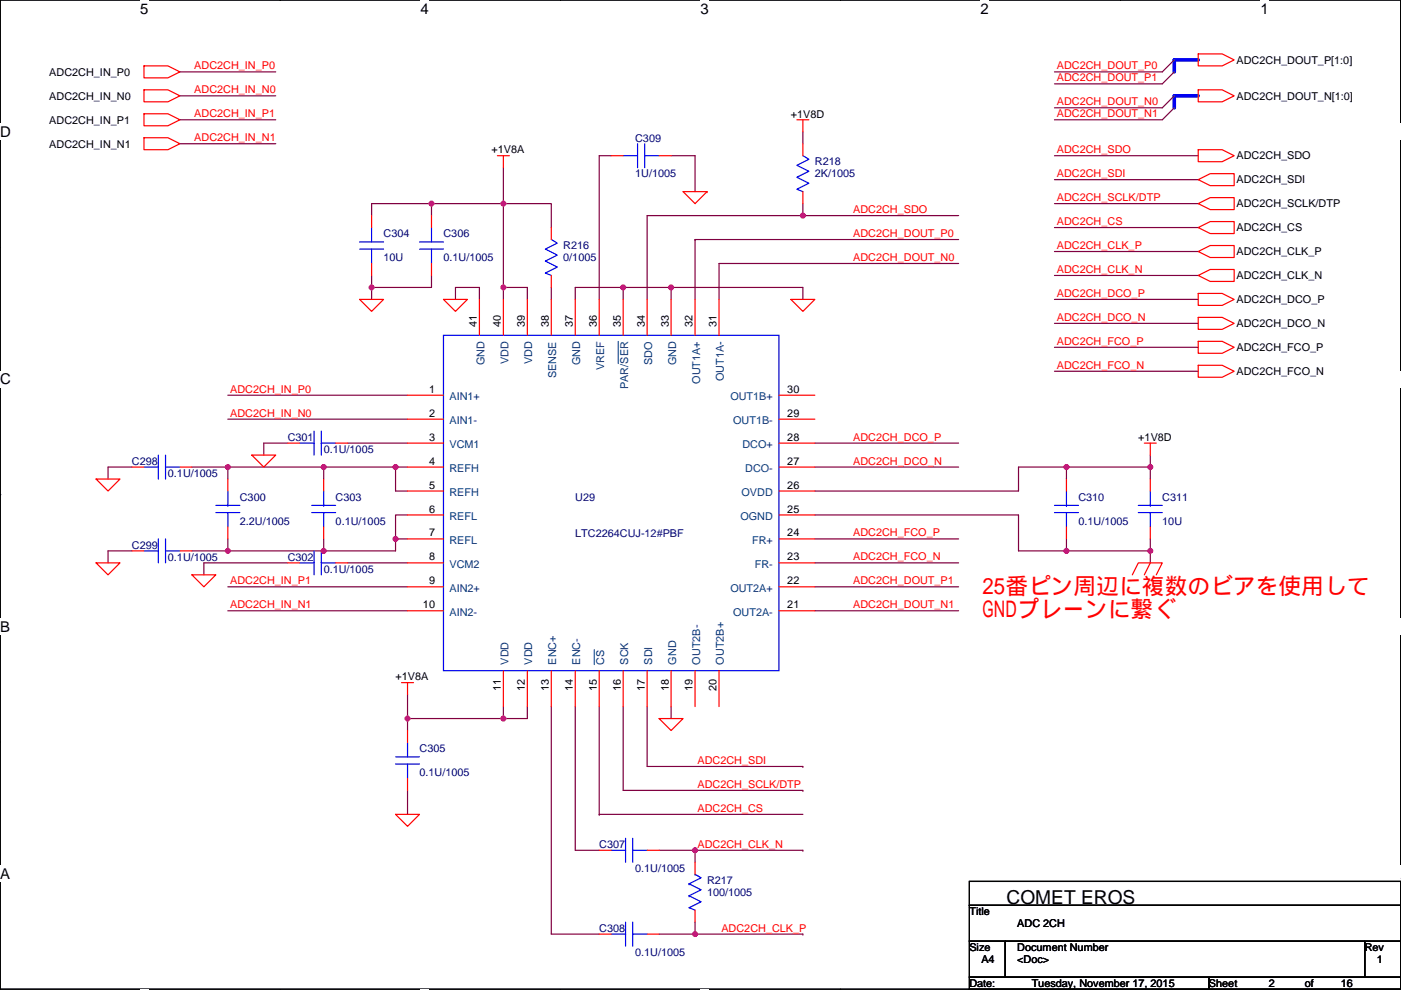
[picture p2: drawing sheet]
<svg xmlns="http://www.w3.org/2000/svg" width="297mm" height="210mm" viewBox="0 0 297 210" stroke-linecap="round" stroke-linejoin="round" font-family="sans-serif">
<path d="M0 0h297v209.8h-297z" fill="none" stroke="#000" stroke-width=".25"/>
<g fill="#fff">
<path d="M29.7 0h1.8v3.5h-1.8z"/>
<path d="M29.7 209.8l1.8 .1z"/>
</g>
<path d="M59.4 0h.1M59.4 209.8h.1" fill="none" stroke="#000" stroke-width=".25"/>
<g fill="#fff">
<path d="M89.1 0h1.8v3.5h-1.8z"/>
<path d="M89.1 209.8l1.8 .1z"/>
</g>
<path d="M118.8 0h.1M118.8 209.8h.1" fill="none" stroke="#000" stroke-width=".25"/>
<g fill="#fff">
<path d="M148.5 0h1.8v3.5h-1.8z"/>
<path d="M148.5 209.8l1.8 .1z"/>
</g>
<path d="M178.2 0h.1M178.2 209.8h.1" fill="none" stroke="#000" stroke-width=".25"/>
<g fill="#fff">
<path d="M207.9 0h1.8v3.5h-1.8z"/>
<path d="M207.9 209.8l1.8 .1z"/>
</g>
<path d="M237.6 0h.1M237.6 209.8h.1" fill="none" stroke="#000" stroke-width=".25"/>
<g fill="#fff">
<path d="M267.3 0h1.7v3.5h-1.7z"/>
<path d="M267.3 209.8l1.7 .1z"/>
<path d="M0 26.2h2.3v3.6h-2.3z"/>
<path d="M297 26.2v3.6z"/>
<path d="M0 78.7h2.3v3.5h-2.3z"/>
<path d="M297 78.7v3.5z"/>
</g>
<path d="M0 52.5h.1M297 52.5h.1" fill="none" stroke="#000" stroke-width=".25"/>
<g fill="#fff">
<path d="M0 131.1h2.2v3.6h-2.2z"/>
<path d="M297 131.1v3.6z"/>
</g>
<path d="M0 104.9h.1M297 104.9h.1" fill="none" stroke="#000" stroke-width=".25"/>
<path d="M0 104.9h.1M297 104.9h.1" fill="none" stroke="#000" stroke-width=".21"/>
<g fill="#fff">
<path d="M0 183.6h2.2v3.5h-2.2z"/>
<path d="M297 183.6v3.5z"/>
</g>
<path d="M0 157.4h.1M297 157.4h.1M205.5 187h91.5v5h-91.5zM205.5 192h91.5v7.7h-91.5zM205.5 199.7h7.7v7.6h-7.7zM213.2 199.7h76.2v7.6h-76.2zM289.4 199.7h7.6v7.6h-7.6zM205.5 207.3h50.8v2.5h-50.8zM256.3 207.3h40.7v2.5h-40.7z" fill="none" stroke="#000" stroke-width=".25"/>
<g fill="none" stroke="#800040" stroke-width=".25">
<path d="M38.1 15.2h20.4M249 12.7l-2.6 2.5h-22.8M249 15.2l-2.6 2.6h-22.8M38.1 20.3h20.4M38.1 30.5h20.4M38.1 25.4h20.4M106.7 35.6v7.6M129.6 33h-2.6v30.5M142.3 33h5.1v7.6M170.2 27.9v2.6M223.6 33h30.4M223.6 38.1h30.4"/>
<path d="M249 20.3l-2.6 2.6h-22.8M249 22.9l-2.6 2.5h-22.8M91.5 58.4v2.6h-12.7v-2.6M91.5 43.2h-12.7v2.5M91.5 43.2v2.5M91.5 43.2h15.2M106.7 43.2h10.2v5.1M106.7 43.2v17.8M147.4 50.8v12.7M147.4 50.8h.1M147.4 50.8h55.8M170.2 45.7h-33v17.8"/>
<path d="M170.2 45.7h.1M170.2 43.2v2.5h33M203.2 55.9h-50.8v7.6M223.6 43.2h30.4M223.6 48.3h30.4M223.6 58.4h30.4M223.6 53.3h30.4M78.8 61v2.5M96.6 63.5v-2.5h5v2.5M106.7 61h5.1v2.5M106.7 61v2.5M116.9 61v2.5"/>
<path d="M132.1 61h10.2M132.1 61h-10.1v2.5M132.1 61v2.5M142.3 61v2.5M142.3 61h27.9v2.5M142.3 61h.1M223.6 63.5h30.4M223.6 68.6h30.4M223.6 73.7h30.4M223.6 78.7h30.4M28 99.1h-5.1v2.5M40.7 99.1h7.6"/>
<path d="M48.3 83.8h38.1M48.3 88.9h38.1M48.3 99.1h20.3v2.5M48.3 99.1v2.5M61 94h-5.1v2.5M68.6 99.1h15.3M73.7 94h12.7M83.9 99.1h2.5M83.9 99.1v5h2.5M172.8 94h30.4M172.8 99.1h30.4M226.1 99.1v2.5"/>
<path d="M226.1 99.1h17.8M226.1 99.1h-10.2v5h-43.1M243.9 96.5v2.6M243.9 99.1v2.5M28 116.8h-5.1v2.6M40.7 116.8h7.6M48.3 114.3v2.5M48.3 116.8h20.3M61 119.4h-17.8v2.5M68.6 114.3v2.5M73.7 119.4h12.7M83.9 114.3h2.5"/>
<path d="M83.9 114.3v2.5h-15.3M86.4 109.2h-2.5v5.1M172.8 114.3h30.4M172.8 119.4h30.4M172.8 109.2h43.1v7.6h10.2M226.1 114.3v2.5M226.1 116.8h17.8M243.9 114.3v2.5M243.9 116.8v2.6M48.3 124.5h38.1M48.3 129.5h38.1M172.8 124.5h30.4"/>
<path d="M172.8 129.5h30.4M86.4 152.4h20.3M86.4 147.3v5.1M86.4 152.4v2.5M106.7 149.9v2.5M111.8 149.9v2.5h-5.1M116.9 149.9v48.2h10.1M122 149.9v30.4h5M127 149.9v22.8M132.1 149.9v17.7h38.1M137.2 149.9v12.7h33M142.3 149.9v2.5"/>
<path d="M86.4 167.6v5.1M127 172.7h43.2M127 172.7h.1M170.2 167.6h.1M170.2 162.6h.1M139.7 198.1h7.7M139.7 180.3h7.7M147.4 180.3v2.6M147.4 195.6v2.5M147.4 180.3h22.8M147.4 198.1h22.8M170.2 180.3h.1"/>
<path d="M170.2 198.1h.1"/>
</g>
<g fill="#f0f" stroke="#f0f" stroke-width=".25">
<circle cx="83.9" cy="99.1" r=".51"/>
<circle cx="68.6" cy="99.1" r=".51"/>
<circle cx="68.6" cy="116.8" r=".51"/>
<circle cx="48.3" cy="99.1" r=".51"/>
<circle cx="48.3" cy="116.8" r=".51"/>
<circle cx="226.1" cy="99.1" r=".51"/>
<circle cx="226.1" cy="116.8" r=".51"/>
<circle cx="243.9" cy="99.1" r=".51"/>
<circle cx="86.4" cy="152.4" r=".51"/>
<circle cx="106.7" cy="152.4" r=".51"/>
<circle cx="170.2" cy="45.7" r=".51"/>
<circle cx="132.1" cy="61" r=".51"/>
<circle cx="142.3" cy="61" r=".51"/>
<circle cx="78.8" cy="61" r=".51"/>
<circle cx="91.5" cy="43.2" r=".51"/>
<circle cx="106.7" cy="61" r=".51"/>
<circle cx="106.7" cy="43.2" r=".51"/>
<circle cx="147.4" cy="180.3" r=".51"/>
<circle cx="147.4" cy="198.1" r=".51"/>
<circle cx="243.9" cy="116.8" r=".51"/>
<circle cx="83.9" cy="114.3" r=".51"/>
</g>
<path d="M254 12.7h-5v2.5M254 20.3h-5v2.6" fill="none" stroke="#00f" stroke-width=".76"/>
<g fill="none" stroke="#f00" stroke-width=".25">
<path d="M30.5 14h5.1l2.5 1.2-2.5 1.3h-5.1zM30.5 19.1h5.1l2.5 1.2-2.5 1.3h-5.1zM254 11.4h5.1l2.6 1.3-2.6 1.3h-5.1zM254 19.1h5.1l2.6 1.2-2.6 1.3h-5.1zM30.5 24.1h5.1l2.5 1.3-2.5 1.3h-5.1zM30.5 29.2h5.1l2.5 1.3-2.5 1.3h-5.1zM105.5 33h2.5M106.7 33v2.6M129.6 33h2.5M139.7 33h2.6M169 25.4h2.5M170.2 25.4v2.5"/>
<path d="M170.2 30.5v2.5M254 31.8h5.1l2.6 1.2-2.6 1.3h-5.1zM254 38.1l2.6-1.3h5.1v2.6h-5.1zM78.8 45.7v2.6M78.8 55.9v2.5M91.5 45.7v2.6M91.5 55.9v2.5M116.9 58.4v2.6M116.9 48.3v2.5M144.8 40.6h5.1l-2.5 2.6zM149.9 40.6h.1M170.2 40.6v2.6"/>
<path d="M254 58.4l2.6-1.2h5.1v2.5h-5.1zM254 53.3l2.6-1.2h5.1v2.5h-5.1zM254 43.2l2.6-1.3h5.1v2.6h-5.1zM254 48.3l2.6-1.3h5.1v2.5h-5.1zM76.2 63.5h5.1l-2.5 2.5zM94 63.5h5.1l-2.5 2.5zM101.6 63.5v7.6M106.7 63.5v7.6M111.8 63.5v7.6M116.9 63.5v7.6M122 63.5v7.6M127 63.5v7.6"/>
<path d="M132.1 63.5v7.6M137.2 63.5v7.6M142.3 63.5v7.6M147.4 63.5v7.6M152.4 63.5v7.6M167.7 63.5h5.1l-2.6 2.5zM254 62.2h5.1l2.6 1.3-2.6 1.3h-5.1zM254 67.3h5.1l2.6 1.3-2.6 1.3h-5.1zM254 72.4h5.1l2.6 1.3-2.6 1.2h-5.1zM254 77.5h5.1l2.6 1.2-2.6 1.3h-5.1zM28 99.1h2.5M38.1 99.1h2.6"/>
<path d="M53.4 96.5h5.1l-2.6 2.6zM61 94h2.5M71.2 94h2.5M86.4 83.8h7.6M86.4 88.9h7.6M86.4 94h7.6M86.4 99.1h7.6M165.1 99.1h7.7M165.1 94h7.7M165.1 88.9h7.7M165.1 83.8h7.7M242.6 94h2.6"/>
<path d="M243.9 94v2.5M20.4 101.6h5l-2.5 2.5zM20.4 119.4h5l-2.5 2.5zM28 116.8h2.5M38.1 116.8h2.6M48.3 101.6v2.5M48.3 111.8v2.5M61 119.4h2.5M68.6 101.6v2.5M68.6 111.8v2.5M71.2 119.4h2.5M86.4 104.1h7.6"/>
<path d="M86.4 109.2h7.6M86.4 114.3h7.6M86.4 119.4h7.6M165.1 119.4h7.7M165.1 114.3h7.7M165.1 109.2h7.7M165.1 104.1h7.7M226.1 101.6v2.5M226.1 111.8v2.5M243.9 101.6v2.5M243.9 111.8v2.5M243.9 119.4l-1.3 2.5"/>
<path d="M40.7 121.9h5.1l-2.6 2.6zM86.4 124.5h7.6M86.4 129.5h7.6M165.1 129.5h7.7M165.1 124.5h7.7M240.1 121.9l1.2-2.5h5.1l-1.2 2.5M85.1 144.8h2.6M86.4 144.8v2.5M86.4 154.9v2.6M106.7 142.2v7.7M111.8 142.2v7.7M116.9 142.2v7.7"/>
<path d="M122 142.2v7.7M127 142.2v7.7M132.1 142.2v7.7M137.2 142.2v7.7M139.7 152.4h5.1l-2.5 2.5zM142.3 142.2v7.7M147.4 142.2v7.7M152.4 142.2v7.7M83.9 172.7h5l-2.5 2.6zM86.4 165.1v2.5M127 198.1h2.6M127 180.3h2.6"/>
<path d="M137.2 198.1h2.5M137.2 180.3h2.5M147.4 193v2.6M147.4 182.9v2.5"/>
</g>
<g fill="none" stroke="#00f" stroke-width=".25">
<path d="M132.1 33h3.1M135.2 30.5v5.1M136.7 30.5v5.1M136.7 33h3M170.2 33l1.3 .8-2.5 1.3 2.5 1.2-2.5 1.3 2.5 1.3-2.5 1.2 1.2 .5M76.2 51.3h5.1M76.2 52.8h5.1M78.8 52.8v3.1M78.8 48.3v3M88.9 51.3h5.1M88.9 52.8h5.1M91.5 52.8v3.1"/>
<path d="M91.5 48.3v3M116.9 50.8l1.3 .8-2.6 1.2 2.6 1.3-2.6 1.3 2.6 1.2-2.6 1.3 1.3 .5M94 71.1h71.1v71.1h-71.1zM30.5 99.1h3.1M33.6 96.5v5.1M35.1 99.1h3M35.1 96.5v5.1M63.5 94h3.1M66.6 91.4v5.1M68.1 94h3.1M68.1 91.4v5.1M30.5 116.8h3.1"/>
<path d="M33.6 114.3v5.1M35.1 116.8h3M35.1 114.3v5.1M45.8 107.2h5M45.8 108.7h5M48.3 108.7v3.1M48.3 107.2h.1M48.3 104.1v3.1M63.5 119.4h3.1M66.1 107.2h5.1M66.1 108.7h5.1M66.6 116.8v5.1"/>
<path d="M68.1 119.4h3.1M68.1 116.8v5.1M68.6 108.7v3.1M68.6 107.2h.1M68.6 104.1v3.1M223.6 107.2h5M223.6 108.7h5M226.1 108.7v3.1M226.1 107.2h.1M226.1 104.1v3.1M241.3 107.2h5.1M241.3 108.7h5.1"/>
<path d="M243.9 108.7v3.1M243.9 107.2h.1M243.9 104.1v3.1M86.4 157.5v3M83.9 160.5h5M83.9 162.1h5M86.4 162.1v3M132.6 177.8v5.1M134.2 177.8v5.1M129.6 198.1h3M129.6 180.3h3M132.6 195.6v5.1"/>
<path d="M134.2 195.6v5.1M134.2 198.1h3M134.2 180.3h3M146.1 190l2.5 1.3-2.5 1.2 1.3 .5M146.1 190h.1M146.1 187.5l2.5 1.2-2.5 1.3M146.1 187.5h.1M147.4 185.4l1.2 .8-2.5 1.3M147.4 185.4h.1"/>
</g>
<path d="M131.1 72.4v4.7M126 137.8v3.2" fill="none" stroke="#004080" stroke-width=".21"/>
<g font-size="4.8" fill="#f00">
<text x="208.3" y="126.1">25番ピン周辺に複数のビアを使用して</text>
<text x="208.3" y="130.9">GNDプレーンに繋ぐ</text>
</g>
<text font-size="4.1" x="213.4" y="191.6">COMET EROS</text>
<g font-size="3.2">
<text x="29.7" y="2.9">5</text>
<text x="89.1" y="2.9">4</text>
<text x="148.5" y="2.9">3</text>
<text x="207.9" y="2.9">2</text>
<text x="267.3" y="2.9">1</text>
<text x="0" y="29.1">D</text>
<text x="0" y="81.5">C</text>
<text x="0" y="134">B</text>
<text x="0" y="186.4">A</text>
<text x="297" y="186.4">A</text>
</g>
<g font-size="2.3">
<text x="10.5" y="16">ADC2CH_IN_P0</text>
<text x="262.2" y="13.5">ADC2CH_DOUT_P[1:0]</text>
<text x="10.5" y="21.1">ADC2CH_IN_N0</text>
<text x="262.2" y="21.1">ADC2CH_DOUT_N[1:0]</text>
<text x="10.5" y="26.2">ADC2CH_IN_P1</text>
<text x="167.7" y="24.9">+1V8D</text>
<text x="10.5" y="31.3">ADC2CH_IN_N1</text>
<text x="104.2" y="32.6">+1V8A</text>
<text x="262.2" y="33.8">ADC2CH_SDO</text>
<text x="262.2" y="38.9">ADC2CH_SDI</text>
<text x="262.2" y="44">ADC2CH_SCLK/DTP</text>
<text x="262.2" y="49.1">ADC2CH_CS</text>
<text x="262.2" y="59.2">ADC2CH_CLK_N</text>
<text x="262.2" y="54.1">ADC2CH_CLK_P</text>
<text x="262.2" y="64.3">ADC2CH_DCO_P</text>
<text x="101.1" y="69.3" transform="rotate(-90 101.1 69.3)">41</text>
<text x="106.2" y="69.3" transform="rotate(-90 106.2 69.3)">40</text>
<text x="111.3" y="69.3" transform="rotate(-90 111.3 69.3)">39</text>
<text x="116.4" y="69.3" transform="rotate(-90 116.4 69.3)">38</text>
<text x="121.5" y="69.3" transform="rotate(-90 121.5 69.3)">37</text>
<text x="126.5" y="69.3" transform="rotate(-90 126.5 69.3)">36</text>
<text x="131.6" y="69.3" transform="rotate(-90 131.6 69.3)">35</text>
<text x="136.7" y="69.3" transform="rotate(-90 136.7 69.3)">34</text>
<text x="141.8" y="69.3" transform="rotate(-90 141.8 69.3)">33</text>
<text x="146.9" y="69.3" transform="rotate(-90 146.9 69.3)">32</text>
<text x="151.9" y="69.3" transform="rotate(-90 151.9 69.3)">31</text>
<text x="262.2" y="69.4">ADC2CH_DCO_N</text>
<text x="262.2" y="74.5">ADC2CH_FCO_P</text>
<text x="91" y="83.3">1</text>
<text x="166.9" y="83.3">30</text>
<text x="262.2" y="79.5">ADC2CH_FCO_N</text>
<text x="91" y="88.4">2</text>
<text x="166.9" y="88.4">29</text>
<text x="91" y="93.5">3</text>
<text x="166.9" y="93.5">28</text>
<text x="241.3" y="93.5">+1V8D</text>
<text x="91" y="98.6">4</text>
<text x="166.9" y="98.6">27</text>
<text x="91" y="103.6">5</text>
<text x="166.9" y="103.6">26</text>
<text x="91" y="108.7">6</text>
<text x="91" y="113.8">7</text>
<text x="166.9" y="113.8">24</text>
<text x="166.9" y="108.7">25</text>
<text x="91" y="118.9">8</text>
<text x="166.9" y="118.9">23</text>
<text x="91" y="124">9</text>
<text x="166.9" y="124">22</text>
<text x="89.7" y="129">10</text>
<text x="166.9" y="129">21</text>
<text x="83.9" y="144.3">+1V8A</text>
<text x="106.2" y="146.6" transform="rotate(-90 106.2 146.6)">11</text>
<text x="111.3" y="146.6" transform="rotate(-90 111.3 146.6)">12</text>
<text x="116.4" y="146.6" transform="rotate(-90 116.4 146.6)">13</text>
<text x="121.5" y="146.6" transform="rotate(-90 121.5 146.6)">14</text>
<text x="126.5" y="146.6" transform="rotate(-90 126.5 146.6)">15</text>
<text x="131.6" y="146.6" transform="rotate(-90 131.6 146.6)">16</text>
<text x="136.7" y="146.6" transform="rotate(-90 136.7 146.6)">17</text>
<text x="141.8" y="146.6" transform="rotate(-90 141.8 146.6)">18</text>
<text x="146.9" y="146.6" transform="rotate(-90 146.9 146.6)">19</text>
<text x="151.9" y="146.6" transform="rotate(-90 151.9 146.6)">20</text>
<text x="205.5" y="194.1">Title</text>
<text x="215.7" y="196.6">ADC 2CH</text>
<text x="205.5" y="201.7">Size</text>
<text x="215.7" y="201.7">Document Number</text>
<text x="289.3" y="201.7">Rev</text>
<text x="205.5" y="209.3">Date:</text>
<text x="208.1" y="204.3">A4</text>
<text x="215.7" y="204.3">&lt;Doc&gt;</text>
<text x="218.7" y="209.3">Tuesday, November 17, 2015</text>
<text x="256.3" y="209.3">Sheet</text>
<text x="269" y="209.3">2</text>
<text x="276.7" y="209.3">of</text>
<text x="284.3" y="209.3">16</text>
<text x="291.9" y="204.3">1</text>
</g>
<g font-size="2.3" fill="#f00">
<text x="41.2" y="14.7">ADC2CH_IN_P0</text>
<text x="224.1" y="14.7">ADC2CH_DOUT_P0</text>
<text x="224.1" y="17.2">ADC2CH_DOUT_P1</text>
<text x="41.2" y="19.8">ADC2CH_IN_N0</text>
<text x="224.1" y="22.3">ADC2CH_DOUT_N0</text>
<text x="41.2" y="29.9">ADC2CH_IN_N1</text>
<text x="41.2" y="24.9">ADC2CH_IN_P1</text>
<text x="224.1" y="24.9">ADC2CH_DOUT_N1</text>
<text x="224.1" y="32.5">ADC2CH_SDO</text>
<text x="224.1" y="37.6">ADC2CH_SDI</text>
<text x="180.9" y="45.2">ADC2CH_SDO</text>
<text x="224.1" y="42.6">ADC2CH_SCLK/DTP</text>
<text x="224.1" y="47.7">ADC2CH_CS</text>
<text x="180.9" y="50.3">ADC2CH_DOUT_P0</text>
<text x="224.1" y="52.8">ADC2CH_CLK_P</text>
<text x="180.9" y="55.3">ADC2CH_DOUT_N0</text>
<text x="224.1" y="57.9">ADC2CH_CLK_N</text>
<text x="224.1" y="63">ADC2CH_DCO_P</text>
<text x="224.1" y="68">ADC2CH_DCO_N</text>
<text x="224.1" y="73.1">ADC2CH_FCO_P</text>
<text x="48.8" y="83.3">ADC2CH_IN_P0</text>
<text x="224.1" y="78.2">ADC2CH_FCO_N</text>
<text x="48.8" y="88.4">ADC2CH_IN_N0</text>
<text x="180.9" y="93.4">ADC2CH_DCO_P</text>
<text x="180.9" y="98.5">ADC2CH_DCO_N</text>
<text x="180.9" y="113.8">ADC2CH_FCO_P</text>
<text x="180.9" y="118.8">ADC2CH_FCO_N</text>
<text x="48.8" y="123.9">ADC2CH_IN_P1</text>
<text x="180.9" y="123.9">ADC2CH_DOUT_P1</text>
<text x="48.8" y="129">ADC2CH_IN_N1</text>
<text x="180.9" y="129">ADC2CH_DOUT_N1</text>
<text x="147.9" y="167.1">ADC2CH_SCLK/DTP</text>
<text x="147.9" y="162">ADC2CH_SDI</text>
<text x="147.9" y="172.2">ADC2CH_CS</text>
<text x="147.9" y="179.8">ADC2CH_CLK_N</text>
<text x="153" y="197.6">ADC2CH_CLK_P</text>
</g>
<g font-size="2.3" fill="#000080">
<text x="134.7" y="30">C309</text>
<text x="172.8" y="35.1">R218</text>
<text x="134.7" y="37.6">1U/1005</text>
<text x="172.8" y="37.6">2K/1005</text>
<text x="81.3" y="50.3">C304</text>
<text x="94" y="50.3">C306</text>
<text x="119.4" y="52.9">R216</text>
<text x="81.3" y="55.4">10U</text>
<text x="94" y="55.4">0.1U/1005</text>
<text x="119.4" y="55.4">0/1005</text>
<text x="61" y="93.5">C301</text>
<text x="28" y="98.6">C298</text>
<text x="35.6" y="101.1">0.1U/1005</text>
<text x="68.6" y="96.1">0.1U/1005</text>
<text x="50.8" y="106.2">C300</text>
<text x="71.2" y="106.2">C303</text>
<text x="122" y="106.2">U29</text>
<text x="228.6" y="106.2">C310</text>
<text x="246.4" y="106.2">C311</text>
<text x="50.8" y="111.3">2.2U/1005</text>
<text x="71.2" y="111.3">0.1U/1005</text>
<text x="122" y="113.8">LTC2264CUJ-12#PBF</text>
<text x="228.6" y="111.3">0.1U/1005</text>
<text x="246.4" y="111.3">10U</text>
<text x="28" y="116.4">C299</text>
<text x="35.6" y="118.9">0.1U/1005</text>
<text x="61" y="118.9">C302</text>
<text x="68.6" y="121.5">0.1U/1005</text>
<text x="88.9" y="159.6">C305</text>
<text x="88.9" y="164.6">0.1U/1005</text>
<text x="127" y="179.9">C307</text>
<text x="134.7" y="185">0.1U/1005</text>
<text x="149.9" y="187.5">R217</text>
<text x="149.9" y="190">100/1005</text>
<text x="127" y="197.7">C308</text>
<text x="134.7" y="202.7">0.1U/1005</text>
</g>
<g font-size="2.3" fill="#004080">
<text x="102.7" y="77.5" transform="rotate(-90 102.7 77.5)">GND</text>
<text x="107.8" y="77.3" transform="rotate(-90 107.8 77.3)">VDD</text>
<text x="112.9" y="77.3" transform="rotate(-90 112.9 77.3)">VDD</text>
<text x="123" y="77.5" transform="rotate(-90 123 77.5)">GND</text>
<text x="138.3" y="77.4" transform="rotate(-90 138.3 77.4)">SDO</text>
<text x="143.3" y="77.5" transform="rotate(-90 143.3 77.5)">GND</text>
<text x="117.9" y="80.2" transform="rotate(-90 117.9 80.2)">SENSE</text>
<text x="128.1" y="78.5" transform="rotate(-90 128.1 78.5)">VREF</text>
<text x="133.2" y="82.5" transform="rotate(-90 133.2 82.5)">PAR/SER</text>
<text x="148.4" y="81.4" transform="rotate(-90 148.4 81.4)">OUT1A+</text>
<text x="153.5" y="80.8" transform="rotate(-90 153.5 80.8)">OUT1A-</text>
<text x="95.3" y="84.9">AIN1+</text>
<text x="95.3" y="89.9">AIN1-</text>
<text x="154.9" y="84.9">OUT1B+</text>
<text x="155.4" y="89.9">OUT1B-</text>
<text x="95.3" y="95">VCM1</text>
<text x="157.4" y="95">DCO+</text>
<text x="95.3" y="100.1">REFH</text>
<text x="158" y="100.1">DCO-</text>
<text x="95.3" y="105.2">REFH</text>
<text x="157.2" y="105.2">OVDD</text>
<text x="95.3" y="110.3">REFL</text>
<text x="157" y="110.3">OGND</text>
<text x="95.3" y="115.3">REFL</text>
<text x="159.5" y="115.3">FR+</text>
<text x="95.3" y="120.4">VCM2</text>
<text x="95.3" y="125.5">AIN2+</text>
<text x="154.9" y="125.5">OUT2A+</text>
<text x="160" y="120.4">FR-</text>
<text x="95.3" y="130.6">AIN2-</text>
<text x="155.4" y="130.6">OUT2A-</text>
<text x="107.8" y="141" transform="rotate(-90 107.8 141)">VDD</text>
<text x="112.9" y="141" transform="rotate(-90 112.9 141)">VDD</text>
<text x="117.9" y="141" transform="rotate(-90 117.9 141)">ENC+</text>
<text x="123" y="141" transform="rotate(-90 123 141)">ENC-</text>
<text x="128.1" y="141" transform="rotate(-90 128.1 141)">CS</text>
<text x="133.2" y="141" transform="rotate(-90 133.2 141)">SCK</text>
<text x="138.3" y="141" transform="rotate(-90 138.3 141)">SDI</text>
<text x="143.3" y="141" transform="rotate(-90 143.3 141)">GND</text>
<text x="148.4" y="141" transform="rotate(-90 148.4 141)">OUT2B-</text>
<text x="153.5" y="141" transform="rotate(-90 153.5 141)">OUT2B+</text>
</g>
</svg>
